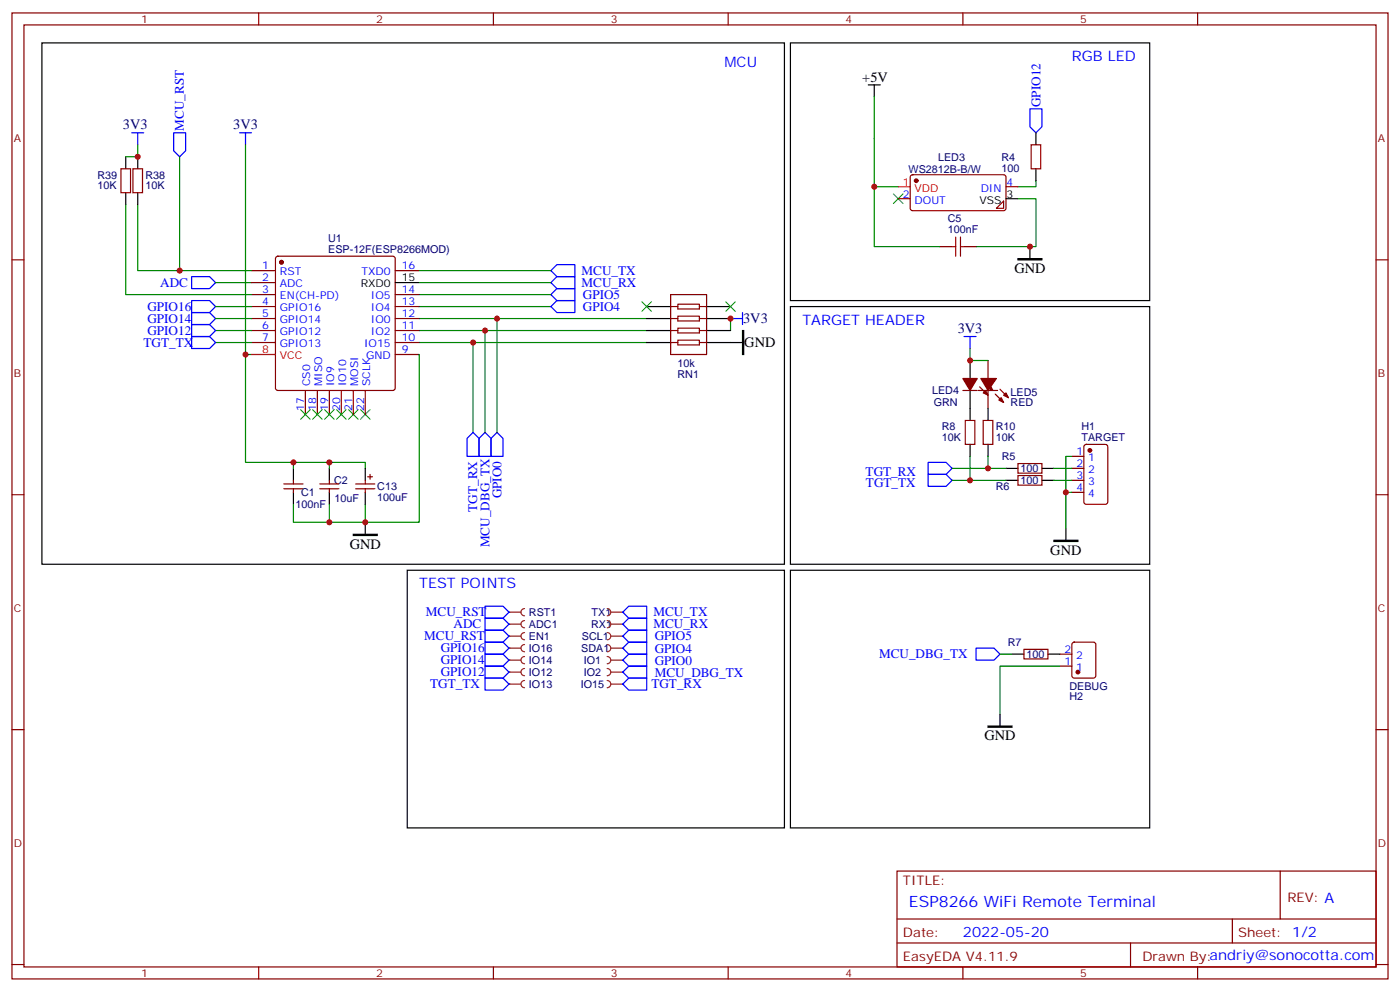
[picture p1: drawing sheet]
<svg xmlns="http://www.w3.org/2000/svg" width="412mm" height="292mm" viewBox="0 0 412 292" stroke-linecap="round" stroke-linejoin="round" font-family="sans-serif">
<g fill="none" stroke="#870000" stroke-width=".35">
<path d="M3.5 3.8h405.4v284.3h-405.4zM7.1 7.3h398.2v277.3h-398.2zM76.2 3.8v3.5M145.3 3.8v3.5M214.5 3.8v3.5M283.6 3.8v3.5M352.8 3.8v3.5M35.6 49.7h2.9v7h-2.9zM39.2 49.7h2.8v7h-2.8zM264.6 58.5h3.5M268.3 51.6l.5-.2 27.1 .1 .4 .6v9.5l-.7 .4h-27.1l-.4-.7v-9.2zM295.6 59.2v2.1h-2.1z"/>
<path d="M296.3 55h3.6M303.7 42.6h2.9v7.1h-2.9zM3.5 76.5h3.6M74.1 79.7h7M81.4 75.6l.4-.2h33.9l.5 .2 .2 .5v38.1l-.2 .5-.5 .2h-33.9l-.5-.2-.2-.5v-38.1zM116.4 79.7h7.1M276.9 72.6h3.6M284 72.6h3.5M405.3 76.5h3.6M74.1 83.2h7M74.1 86.7h7M74.1 90.2h7"/>
<path d="M74.1 93.8h7M74.1 97.3h7M116.4 86.7h7.1M116.4 90.2h7.1M116.4 93.8h7.1M116.4 97.3h7.1M197.6 86.7h10.5v17.7h-10.5zM197.6 90.2h2.1M197.6 93.8h2.1M197.6 97.3h2.1M199.7 96.6h6.3v1.4h-6.3zM199.7 93.1h6.3v1.4h-6.3z"/>
<path d="M199.7 89.5h6.3v1.4h-6.3zM206 90.2h2.1M206 93.8h2.1M206 97.3h2.1M74.1 100.8h7M90 114.9v7.1M93.5 114.9v7.1M97 114.9v7.1M100.5 114.9v7.1M104.1 114.9v7.1M107.6 114.9v7.1M116.4 100.8h7.1"/>
<path d="M116.4 104.4h7.1M197.6 100.8h2.1M199.7 100.1h6.3v1.4h-6.3zM206 100.8h2.1M283.6 114.9h4.3M288.2 114.9h5.7M288.6 113.9l2.4 2.4M290 112.5l2.5 2.4M291 106.1v5.3M291 114.9v5.3M293.2 116l2.4 2.5M294.6 114.6l2.4 2.5"/>
<path d="M109 139.6v1.4M284.3 123.8h2.9v7h-2.9zM289.6 123.8h2.9v7h-2.9zM299.9 136.5h7v2.8h-7zM299.9 140h7v2.8h-7zM315.7 134.3h3.6M315.7 137.9h3.6M319.5 131l.5-.2h5.6l.7 .4v16.5l-.4 .7h-5.9l-.7-.4v-16.5zM3.5 145.6h3.6M83.6 143.9h5.7M83.6 142.5h5.7M86.4 141.4v1.1"/>
<path d="M86.4 143.9v1M94.2 143.9h5.6M94.2 142.5h5.6M97 141.4v1.1M97 143.9v1M104.8 143.9h5.6M104.8 142.5h5.6M107.6 141.4v1.1M107.6 143.9v1M108.3 140.3h1.4M315.7 141.4h3.6M315.7 144.9h3.6"/>
<path d="M405.3 145.6h3.6M301.6 191.1h7.1v2.9h-7.1zM312.2 196.1h3.5M312.2 192.5h3.5M316 189.2l.4-.2h5.7l.6 .4 .1 9.5-.5 .6-5.9 .1-.6-.5-.1-9.4zM3.5 214.8h3.6M405.3 214.8h3.6M264.2 256.4h141.1v28.2h-141.1zM377.1 256.4v14.1M264.2 270.5h141.1M264.2 277.6h141.1M333 277.6v7"/>
<path d="M363 270.5v7.1M3.5 283.9h3.6M76.2 284.6v3.5M145.3 284.6v3.5M214.5 284.6v3.5M283.6 284.6v3.5M352.8 284.6v3.5M405.3 283.9h3.6"/>
</g>
<g fill="none" stroke="#00f" stroke-width=".35">
<path d="M38.8 39.1h3.5M40.6 39.1v3.5M51.2 39.1h3.5v5.3l-1.8 1.7-1.7-1.7zM70.6 39.1h3.5M72.3 39.1v3.5M303.4 32h3.5v5.3l-1.7 1.8-1.8-1.8zM162.3 79.7l1.7-1.8h5.3v3.5h-5.3zM56.4 81.4h5.3l1.8 1.8-1.8 1.7h-5.3zM56.4 88.5h5.3l1.8 1.7-1.8 1.8h-5.3zM56.4 92h5.3l1.8 1.8-1.8 1.7h-5.3zM56.4 95.5h5.3l1.8 1.8-1.8 1.8h-5.3zM56.4 99.1h5.3l1.8 1.7-1.8 1.8h-5.3z"/>
<path d="M162.3 83.2l1.7-1.8h5.3v3.5h-5.3zM162.3 86.7l1.7-1.8h5.3v3.6h-5.3zM164 88.5h5.3v3.5h-5.3l-1.7-1.8zM215.2 93.8h3.5M218.7 92v3.5M284 99.1h3.5M285.8 99.1v3.5M137.6 129l1.7-1.7 1.8 1.7v5.3h-3.5zM141.1 129l1.8-1.7 1.7 1.7v5.3h-3.5zM146.4 127.3l1.8 1.7v5.3h-3.6v-5.3zM273.4 136.1h5.3l1.8 1.8-1.8 1.7h-5.3zM273.4 139.6h5.3l1.8 1.8-1.8 1.8h-5.3z"/>
<path d="M287.5 190.8h5.3l1.8 1.7-1.8 1.8h-5.3z"/>
</g>
<path d="M299.9 76.1h7v.4h-7zM218.7 97.3h.4v7.1h-.4zM104.1 157.3h7v.3h-7zM310.4 159h7.1v.4h-7.1zM291 213.7h7.1v.4h-7.1z" fill="#000" stroke="#000" stroke-width=".35"/>
<g fill="none" stroke="#000" stroke-width=".35">
<path d="M12.3 12.6h218.8v153.5h-218.8zM232.8 12.6h105.9v75.9h-105.9zM255.8 25h3.5M257.5 25v3.5M305.2 39.1v3.5M37 46.1v3.6M37 56.7v3.6M40.6 46.1v3.6M40.6 56.7v3.6M296.3 58.5h3.6M305.2 49.7v3.5M303.4 72.6v3.5"/>
<path d="M116.4 83.2h7.1M190.5 97.3h7.1M190.5 93.8h7.1M190.5 90.2h7.1M208.1 97.3h7.1M208.1 93.8h7.1M208.1 90.2h7.1M232.8 90.2h105.9v75.9h-105.9zM190.5 100.8h7.1M208.1 100.8h10.6M285.8 106.1v5.3M285.8 114.9v8.9"/>
<path d="M86.4 137.9v3.5M97 137.9v3.5M107.6 137.9v3.5M285.8 130.8v3.5M291 120.2v3.6M291 130.8v3.5M296.3 137.9h3.6M306.9 137.9h3.5M86.4 144.9v3.5M97 144.9v3.5M107.6 144.9v3.5M107.6 153.7v3.6"/>
<path d="M296.3 141.4h3.6M306.9 141.4h3.5M314 155.5v3.5M232.8 167.9h105.9v75.8h-105.9zM298.1 192.5h3.5M308.7 192.5h3.5M294.6 210.2v3.5"/>
</g>
<g fill="none" stroke="#008700" stroke-width=".35">
<path d="M257.5 28.5v44.1h19.4M40.6 42.6v3.5h-3.6M52.9 46.1v33.6M72.3 42.6v61.8h1.8M257.5 55h7.1M299.9 58.5h5.3v14.1h-17.7M305.2 53.2v1.8h-5.3M37 60.3v26.4h37.1M40.6 60.3v19.4h33.5M123.5 79.7h38.8M63.5 90.2h10.6M63.5 93.8h10.6"/>
<path d="M63.5 83.2h10.6M63.5 97.3h10.6M123.5 97.3h67M123.5 86.7h38.8M123.5 90.2h38.8M123.5 93.8h67M123.5 83.2h38.8M142.9 97.3v30M146.4 93.8v33.5M215.2 93.8v3.5M63.5 100.8h10.6M72.3 104.4v31.7h14.1v1.8"/>
<path d="M123.5 104.4v49.3h-15.9M123.5 100.8h67M139.3 100.8v26.5M285.8 102.6v3.5h5.2M86.4 136.1h10.6v1.8M97 136.1h10.6v1.8M280.5 137.9h15.8M285.8 134.3v7.1M291 134.3v3.6M310.4 137.9h5.3M315.7 134.3h-1.7v10.6M86.4 148.4v5.3h21.2v-5.3"/>
<path d="M97 148.4v5.3M280.5 141.4h15.8M310.4 141.4h5.3M315.7 144.9h-1.7v10.6M294.6 192.5h3.5M312.2 196.1h-17.6v14.1"/>
</g>
<g fill="none" stroke="#3c3" stroke-width=".35">
<path d="M263.2 57.1l2.8 2.8M266 57.1l-2.8 2.8M189.1 88.8l2.8 2.9M191.9 88.8l-2.8 2.9M88.5 120.6l2.9 2.8M91.4 120.6l-2.9 2.8M92.1 120.6l2.8 2.8M94.9 120.6l-2.8 2.8M95.6 120.6l2.8 2.8M98.4 120.6l-2.8 2.8M99.1 120.6l2.9 2.8M102 120.6l-2.9 2.8"/>
<path d="M102.7 120.6l2.8 2.8M105.5 120.6l-2.8 2.8M106.2 120.6l2.8 2.8M109 120.6l-2.8 2.8"/>
</g>
<g fill="#870000" stroke="#870000" stroke-width=".35">
<path d="M283.6 111.4h4.3l-2.1 3.5z"/>
<path d="M289.6 115.6l.7-.7 .7 1.4z"/>
<path d="M291 114.2l.7-.7 .8 1.4z"/>
<path d="M294.2 117.8l.7-.7 .7 1.4z"/>
<path d="M295.6 116.3l.7-.7 .7 1.5z"/>
<path d="M288.9 111.4h4.6l-2.5 3.5z"/>
<circle cx="82.9" cy="77.2" r=".53"/>
<circle cx="269.9" cy="53.2" r=".53"/>
<circle cx="321" cy="132.6" r=".53"/>
<circle cx="317.5" cy="197.8" r=".53"/>
</g>
<path d="M264.6 55h3.5M74.1 104.4h7" fill="none" stroke="#f00" stroke-width=".35"/>
<path d="M280.5 72.6h1M281.5 69.8v5.6M282.9 69.8v5.6M282.9 72.6h1.1" fill="none" stroke="#a10000" stroke-width=".35"/>
<path d="M149.9 201.4h3.6M154.5 200.3a1.06 1.06 0 0 0-1 1.1 1.06 1.06 0 0 0 1 1" fill="none" stroke="#8c2424" stroke-width=".35"/>
<circle cx="149.9" cy="201.4" r=".18" fill="#8c2424"/>
<path d="M149.9 197.8h3.6M154.5 196.8a1.06 1.06 0 0 0-1 1 1.06 1.06 0 0 0 1 1.1" fill="none" stroke="#8c2424" stroke-width=".35"/>
<circle cx="149.9" cy="197.8" r=".18" fill="#8c2424"/>
<path d="M149.9 194.3h3.6M154.5 193.3a1.06 1.06 0 0 0-1 1 1.06 1.06 0 0 0 1 1.1" fill="none" stroke="#8c2424" stroke-width=".35"/>
<circle cx="149.9" cy="194.3" r=".18" fill="#8c2424"/>
<path d="M149.9 190.8h3.6M154.5 189.7a1.06 1.06 0 0 0-1 1.1 1.06 1.06 0 0 0 1 1" fill="none" stroke="#8c2424" stroke-width=".35"/>
<circle cx="149.9" cy="190.8" r=".18" fill="#8c2424"/>
<path d="M149.9 187.3h3.6M154.5 186.2a1.06 1.06 0 0 0-1 1.1 1.06 1.06 0 0 0 1 1" fill="none" stroke="#8c2424" stroke-width=".35"/>
<circle cx="149.9" cy="187.3" r=".18" fill="#8c2424"/>
<path d="M149.9 183.7h3.6M154.5 182.7a1.06 1.06 0 0 0-1 1 1.06 1.06 0 0 0 1 1.1" fill="none" stroke="#8c2424" stroke-width=".35"/>
<circle cx="149.9" cy="183.7" r=".18" fill="#8c2424"/>
<path d="M154.5 179.1a1.06 1.06 0 0 0-1 1.1 1.06 1.06 0 0 0 1 1.1M149.9 180.2h3.6" fill="none" stroke="#8c2424" stroke-width=".35"/>
<circle cx="149.9" cy="180.2" r=".18" fill="#8c2424"/>
<path d="M178.9 200.3a1.06 1.06 0 0 1 1 1.1 1.06 1.06 0 0 1-1 1M179.9 201.4h3.5" fill="none" stroke="#8c2424" stroke-width=".35"/>
<circle cx="183.4" cy="201.4" r=".18" fill="#8c2424"/>
<path d="M178.9 196.8a1.06 1.06 0 0 1 1 1 1.06 1.06 0 0 1-1 1.1M179.9 197.8h3.5" fill="none" stroke="#8c2424" stroke-width=".35"/>
<circle cx="183.4" cy="197.8" r=".18" fill="#8c2424"/>
<path d="M178.9 193.3a1.06 1.06 0 0 1 1 1 1.06 1.06 0 0 1-1 1.1M179.9 194.3h3.5" fill="none" stroke="#8c2424" stroke-width=".35"/>
<circle cx="183.4" cy="194.3" r=".18" fill="#8c2424"/>
<path d="M178.9 189.7a1.06 1.06 0 0 1 1 1.1 1.06 1.06 0 0 1-1 1M179.9 190.8h3.5" fill="none" stroke="#8c2424" stroke-width=".35"/>
<circle cx="183.4" cy="190.8" r=".18" fill="#8c2424"/>
<path d="M178.9 186.2a1.06 1.06 0 0 1 1 1.1 1.06 1.06 0 0 1-1 1M179.9 187.3h3.5" fill="none" stroke="#8c2424" stroke-width=".35"/>
<circle cx="183.4" cy="187.3" r=".18" fill="#8c2424"/>
<path d="M178.9 182.7a1.06 1.06 0 0 1 1 1 1.06 1.06 0 0 1-1 1.1M179.9 183.7h3.5" fill="none" stroke="#8c2424" stroke-width=".35"/>
<circle cx="183.4" cy="183.7" r=".18" fill="#8c2424"/>
<path d="M178.9 179.1a1.06 1.06 0 0 1 1 1.1 1.06 1.06 0 0 1-1 1.1M179.9 180.2h3.5" fill="none" stroke="#8c2424" stroke-width=".35"/>
<circle cx="183.4" cy="180.2" r=".18" fill="#8c2424"/>
<g fill="none" stroke="#00f" stroke-width=".35">
<path d="M142.9 178.4h5.3l1.7 1.8-1.7 1.8h-5.3zM142.9 185.5h5.3l1.7 1.8-1.7 1.7h-5.3zM142.9 182h5.3l1.7 1.7-1.7 1.8h-5.3zM142.9 189h5.3l1.7 1.8-1.7 1.7h-5.3zM142.9 192.5h5.3l1.7 1.8-1.7 1.8h-5.3zM142.9 196.1h5.3l1.7 1.7-1.7 1.8h-5.3zM142.9 199.6h5.3l1.7 1.8-1.7 1.7h-5.3zM183.4 180.2l1.8-1.8h5.3v3.6h-5.3zM183.4 183.7l1.8-1.7h5.3v3.5h-5.3zM183.4 187.3l1.8-1.8h5.3v3.5h-5.3zM183.4 190.8l1.8-1.8h5.3v3.5h-5.3zM183.4 194.3l1.8-1.8h5.3v3.6h-5.3z"/>
<path d="M185.2 196.1h5.3v3.5h-5.3l-1.8-1.8zM183.4 201.4l1.8-1.8h5.3v3.5h-5.3z"/>
</g>
<path d="M119.9 167.9h111.2v75.8h-111.2z" fill="none" stroke="#000" stroke-width=".35"/>
<path d="M213.8 88.8l2.8 2.9M216.6 88.8l-2.8 2.9" fill="none" stroke="#3c3" stroke-width=".35"/>
<g fill="#c00">
<circle cx="86.4" cy="136.1" r=".88"/>
<circle cx="97" cy="136.1" r=".88"/>
<circle cx="97" cy="153.7" r=".88"/>
<circle cx="107.6" cy="153.7" r=".88"/>
<circle cx="215.2" cy="93.8" r=".88"/>
<circle cx="146.4" cy="93.8" r=".88"/>
<circle cx="142.9" cy="97.3" r=".88"/>
<circle cx="139.3" cy="100.8" r=".88"/>
<circle cx="52.9" cy="79.7" r=".88"/>
<circle cx="40.6" cy="46.1" r=".88"/>
<circle cx="303.4" cy="72.6" r=".88"/>
<circle cx="257.5" cy="55" r=".88"/>
<circle cx="72.3" cy="104.4" r=".88"/>
<circle cx="314" cy="144.9" r=".88"/>
<circle cx="285.8" cy="106.1" r=".88"/>
<circle cx="291" cy="137.9" r=".88"/>
<circle cx="285.8" cy="141.4" r=".88"/>
</g>
<text font-size="4.6" fill="#00f" x="267.8" y="267">ESP8266 WiFi Remote Terminal</text>
<g font-size="4.2" fill="#00f">
<text x="315.7" y="17.9">RGB LED</text>
<text x="213.4" y="19.7">MCU</text>
<text x="236.4" y="95.5">TARGET HEADER</text>
<text x="123.5" y="173.1">TEST POINTS</text>
<text x="283.6" y="275.8">2022-05-20</text>
</g>
<g font-size="4.2">
<text x="254" y="24.3">+5V</text>
<text x="298.8" y="80.5">GND</text>
<text x="219.3" y="102.2">GND</text>
<text x="103" y="161.6">GND</text>
<text x="309.4" y="163.4">GND</text>
<text x="290" y="217.9">GND</text>
</g>
<g font-size="4.2" fill="#000080">
<text x="36.2" y="38">3V3</text>
<text x="68.7" y="37.9">3V3</text>
<text x="218.9" y="95.2">3V3</text>
<text x="282.1" y="97.9">3V3</text>
</g>
<g font-size="3.9" fill="#00f">
<text x="306.5" y="31.6" transform="rotate(-90 306.5 31.6)">GPIO12</text>
<text x="54.2" y="38.5" transform="rotate(-90 54.2 38.5)">MCU_RST</text>
<text x="171.3" y="80.8">MCU_TX</text>
<text x="47.2" y="84.5">ADC</text>
<text x="171.3" y="84.3">MCU_RX</text>
<text x="171.7" y="88">GPIO5</text>
<text x="43.4" y="91.5">GPIO16</text>
<text x="43.4" y="95">GPIO14</text>
<text x="171.7" y="91.6">GPIO4</text>
<text x="43.4" y="98.5">GPIO12</text>
<text x="42.3" y="102.1">TGT_TX</text>
<text x="255" y="140">TGT_RX</text>
<text x="255.1" y="143.4">TGT_TX</text>
<text x="147.7" y="146.7" transform="rotate(-90 147.7 146.7)">GPIO0</text>
<text x="140.6" y="150.6" transform="rotate(-90 140.6 150.6)">TGT_RX</text>
<text x="144.2" y="161.1" transform="rotate(-90 144.2 161.1)">MCU_DBG_TX</text>
<text x="125.5" y="181.4">MCU_RST</text>
<text x="133.6" y="185">ADC</text>
<text x="192.5" y="181.4">MCU_TX</text>
<text x="192.5" y="184.9">MCU_RX</text>
<text x="125" y="188.5">MCU_RST</text>
<text x="192.9" y="188.5">GPIO5</text>
<text x="129.9" y="192">GPIO16</text>
<text x="129.9" y="195.5">GPIO14</text>
<text x="192.9" y="192.1">GPIO4</text>
<text x="192.9" y="195.6">GPIO0</text>
<text x="258.9" y="193.8">MCU_DBG_TX</text>
<text x="126.7" y="202.6">TGT_TX</text>
<text x="129.9" y="199.1">GPIO12</text>
<text x="191.9" y="202.6">TGT_RX</text>
<text x="192.9" y="199.1">MCU_DBG_TX</text>
</g>
<g font-size="3.9" fill="#800">
<text x="266" y="260.6">TITLE:</text>
<text x="379.2" y="265.6">REV: A</text>
<text x="266" y="275.8">Date:</text>
<text x="364.8" y="275.8">Sheet: 1/2</text>
<text x="266" y="282.9">EasyEDA V4.11.9</text>
<text x="336.5" y="282.9">Drawn By:andriy@sonocotta.com</text>
</g>
<g font-size="3.2" fill="#800">
<text x="41.6" y="6.8">1</text>
<text x="110.8" y="6.8">2</text>
<text x="179.9" y="6.8">3</text>
<text x="249.1" y="6.8">4</text>
<text x="318.2" y="6.8">5</text>
<text x="4.1" y="41.9">A</text>
<text x="405.9" y="41.9">A</text>
<text x="4.1" y="111.1">B</text>
<text x="405.9" y="111.1">B</text>
<text x="4.1" y="180.2">C</text>
<text x="405.9" y="180.2">C</text>
<text x="4.1" y="249.3">D</text>
<text x="405.9" y="249.3">D</text>
<text x="41.6" y="287.6">1</text>
<text x="110.8" y="287.6">2</text>
<text x="179.9" y="287.6">3</text>
<text x="249.1" y="287.6">4</text>
<text x="318.2" y="287.6">5</text>
</g>
<g font-size="3.2" fill="#000080">
<text x="276.3" y="47.3">LED3</text>
<text x="295" y="47.3">R4</text>
<text x="28.7" y="52.6">R39</text>
<text x="42.8" y="52.6">R38</text>
<text x="267.6" y="50.9">WS2812B-B/W</text>
<text x="295" y="50.5">100</text>
<text x="28.7" y="55.8">10K</text>
<text x="42.8" y="55.8">10K</text>
<text x="279.2" y="65.5">C5</text>
<text x="96.7" y="71.1">U1</text>
<text x="279.2" y="68.7">100nF</text>
<text x="96.7" y="74.4">ESP-12F(ESP8266MOD)</text>
<text x="199.6" y="107.9">10k</text>
<text x="199.6" y="111.1">RN1</text>
<text x="274.6" y="116.1">LED4</text>
<text x="275" y="119.6">GRN</text>
<text x="297.7" y="119.6">RED</text>
<text x="297.7" y="116.4">LED5</text>
<text x="277.4" y="129.9">10K</text>
<text x="277.4" y="126.7">R8</text>
<text x="293.3" y="129.9">10K</text>
<text x="293.3" y="126.7">R10</text>
<text x="318.6" y="129.8">TARGET</text>
<text x="318.6" y="126.6">H1</text>
<text x="295.1" y="135.5">R5</text>
<text x="98.4" y="142.5">C2</text>
<text x="300.6" y="139">100</text>
<text x="300.6" y="142.5">100</text>
<text x="87.1" y="149.6">100nF</text>
<text x="88.7" y="146.1">C1</text>
<text x="98.6" y="147.8">10uF</text>
<text x="111.1" y="147.5">100uF</text>
<text x="111.1" y="144.3">C13</text>
<text x="293.3" y="144.3">R6</text>
<text x="155.8" y="184.9">ADC1</text>
<text x="155.8" y="181.3">RST1</text>
<text x="174.1" y="184.9">RX1</text>
<text x="174.3" y="181.3">TX1</text>
<text x="155.8" y="191.9">IO16</text>
<text x="155.8" y="188.4">EN1</text>
<text x="171.2" y="191.9">SDA1</text>
<text x="171.4" y="188.4">SCL1</text>
<text x="296.8" y="190.2">R7</text>
<text x="155.8" y="195.4">IO14</text>
<text x="172" y="195.4">IO1</text>
<text x="302.4" y="193.7">100</text>
<text x="155.8" y="202.5">IO13</text>
<text x="155.8" y="199">IO12</text>
<text x="171.1" y="202.5">IO15</text>
<text x="172" y="199">IO2</text>
<text x="315" y="203.2">DEBUG</text>
<text x="315" y="206.2">H2</text>
</g>
<g font-size="3.2" fill="#f00">
<text x="265.9" y="54.6">1</text>
<text x="269.4" y="56.4">VDD</text>
<text x="77.2" y="104">8</text>
<text x="82.4" y="105.8">VCC</text>
</g>
<g font-size="3.2" fill="#00f">
<text x="265.9" y="58.1">2</text>
<text x="269.4" y="59.9">DOUT</text>
<text x="288.9" y="56.4">DIN</text>
<text x="296.5" y="54.6">4</text>
<text x="77.2" y="79.3">1</text>
<text x="77.2" y="82.8">2</text>
<text x="82.4" y="81.1">RST</text>
<text x="106.5" y="81.1">TXD0</text>
<text x="118.4" y="79.3">16</text>
<text x="77.2" y="86.4">3</text>
<text x="77.2" y="89.9">4</text>
<text x="82.4" y="84.6">ADC</text>
<text x="82.4" y="88.1">EN(CH-PD)</text>
<text x="109.3" y="88.1">IO5</text>
<text x="118.4" y="89.9">13</text>
<text x="118.4" y="86.4">14</text>
<text x="77.2" y="93.4">5</text>
<text x="82.4" y="91.7">GPIO16</text>
<text x="82.4" y="95.2">GPIO14</text>
<text x="109.3" y="95.2">IO0</text>
<text x="109.3" y="91.7">IO4</text>
<text x="118.4" y="93.4">12</text>
<text x="77.2" y="96.9">6</text>
<text x="77.2" y="100.5">7</text>
<text x="82.4" y="98.7">GPIO12</text>
<text x="109.3" y="98.7">IO2</text>
<text x="118.4" y="100.5">10</text>
<text x="118.4" y="96.9">11</text>
<text x="82.4" y="102.2">GPIO13</text>
<text x="107.2" y="102.2">IO15</text>
<text x="107.8" y="105.8">GND</text>
<text x="118.4" y="104">9</text>
<text x="91.4" y="113.6" transform="rotate(-90 91.4 113.6)">CS0</text>
<text x="94.9" y="113.6" transform="rotate(-90 94.9 113.6)">MISO</text>
<text x="98.4" y="113.6" transform="rotate(-90 98.4 113.6)">IO9</text>
<text x="102" y="113.6" transform="rotate(-90 102 113.6)">IO10</text>
<text x="105.5" y="113.6" transform="rotate(-90 105.5 113.6)">MOSI</text>
<text x="109" y="113.6" transform="rotate(-90 109 113.6)">SCLK</text>
<text x="89.6" y="120.9" transform="rotate(-90 89.6 120.9)">17</text>
<text x="93.1" y="120.9" transform="rotate(-90 93.1 120.9)">18</text>
<text x="96.7" y="120.9" transform="rotate(-90 96.7 120.9)">19</text>
<text x="100.2" y="120.9" transform="rotate(-90 100.2 120.9)">20</text>
<text x="103.7" y="120.9" transform="rotate(-90 103.7 120.9)">21</text>
<text x="107.2" y="120.9" transform="rotate(-90 107.2 120.9)">22</text>
<text x="317.1" y="134">1</text>
<text x="317.1" y="137.5">2</text>
<text x="320.6" y="135.7">1</text>
<text x="317.1" y="141">3</text>
<text x="320.6" y="139.3">2</text>
<text x="320.6" y="142.8">3</text>
<text x="317.1" y="144.6">4</text>
<text x="320.6" y="146.3">4</text>
<text x="313.5" y="195.7">1</text>
<text x="313.5" y="192.2">2</text>
<text x="317" y="197.5">1</text>
<text x="317" y="194">2</text>
</g>
<g font-size="3.2">
<text x="288.5" y="59.9">VSS</text>
<text x="296.5" y="58.1">3</text>
<text x="118.4" y="82.8">15</text>
<text x="106.3" y="84.6">RXD0</text>
</g>
</svg>
